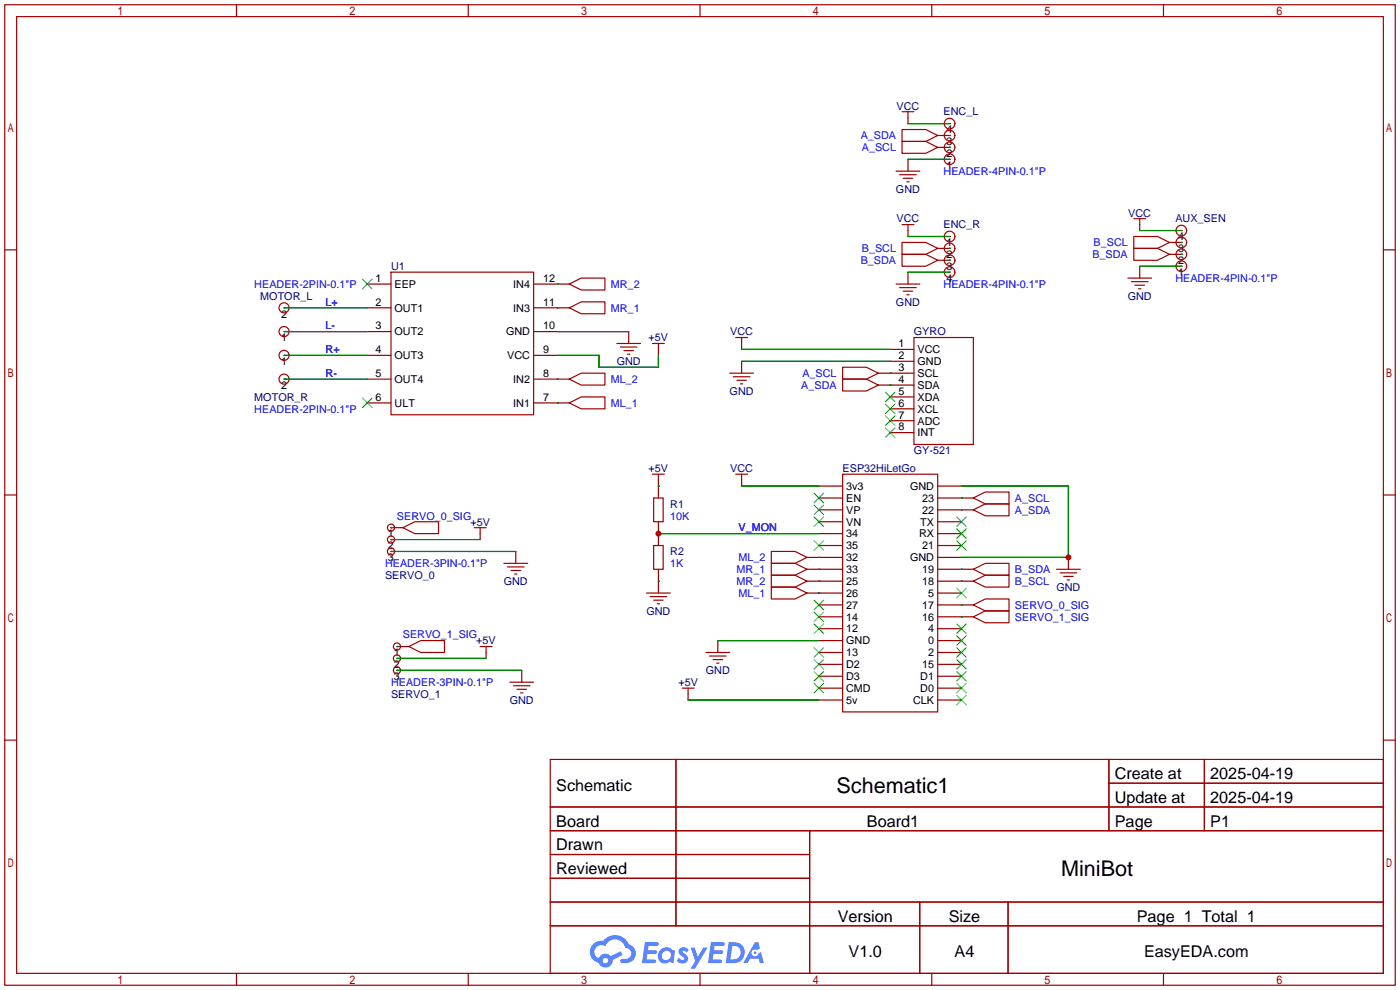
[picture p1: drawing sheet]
<svg xmlns="http://www.w3.org/2000/svg" width="299mm" height="212mm" viewBox="0 0 299 212" stroke-linecap="round" stroke-linejoin="round" font-family="sans-serif">
<g fill="none" stroke="#a10000" stroke-width=".25">
<path d="M1 1h297.2v209.6h-297.2zM3.6 3.6h292.1v204.4h-292.1zM50.5 1v2.6M100.1 1v2.6M149.6 1v2.6M199.1 1v2.6M248.7 1v2.6M1 53.4h2.6M295.7 53.4h2.5M1 105.8h2.6M295.7 105.8h2.5M1 158.2h2.6"/>
<path d="M295.7 158.2h2.5M117.6 162.3h178.1v45.7h-178.1zM117.6 172.5h178.1M117.6 177.5h178.1M144.5 162.3v35.6M173 177.5v30.5M237 162.3v15.2M237 167.4h58.7M257.4 162.3v15.2M117.6 182.6h55.4M117.6 192.8h178.1M117.6 187.7h55.4"/>
<path d="M117.6 197.9h178.1M196.6 192.8v15.2M215.4 192.8v15.2M50.5 208v2.6M100.1 208v2.6M149.6 208v2.6M199.1 208v2.6M248.7 208v2.6"/>
</g>
<g fill="#5487ff">
<path d="M145.3 202.7a1.3 1.3 0 0 1 1.9 .3l-.4 .6a.54 .54 0 0 0-.9-.2l.1 .2a1.34 1.34 0 0 1 .9 1.8 1.47 1.47 0 0 1-2.3-.1l.5-.6 .8 .5a.31 .31 0 0 0 .4-.3 .31 .31 0 0 0-.3-.4 1.12 1.12 0 0 1-.7-1.8z"/>
<path d="M147.6 202.5h.9l.6 2 1.2-2h.9l-2.7 4.6h-.9l1-1.7z"/>
<path d="M137.8 201.4h1.7a1.31 1.31 0 0 1 1.2 .2 .4 .4 0 0 1-.3 .5l-1.8 .1-.1 .9h1.6a.4 .4 0 0 1 .4 .4 .4 .4 0 0 1-.5 .4h-1.6l-.2 1.2h1.4a.46 .46 0 0 1 .5 0 .46 .46 0 0 1 .1 .5l-.4 .2h-2.6z"/>
<path d="M151.9 201.4h1.7a1.32 1.32 0 0 1 1.2 .2 .39 .39 0 0 1-.3 .5l-1.8 .1-.1 .9h1.6a.4 .4 0 0 1 .4 .4 .4 .4 0 0 1-.4 .4h-1.7l-.2 1.2h1.4a.46 .46 0 0 1 .5 0 .46 .46 0 0 1 .1 .5l-.4 .2h-2.6z"/>
<path d="M161.3 201.4h.8l.3 1.3-.6 .4a.75 .75 0 0 0-1.1 .3 .75 .75 0 0 0 .5 1 .75 .75 0 0 0 .9-.7l.5-.2 .6 2.3h-.8l-.3-.9h-1.8l-.5 .9h-1z"/>
<path d="M155.7 201.4l-.6 4.4h1.5a2.27 2.27 0 0 0 2.6-2.2 2.27 2.27 0 0 0-2.7-2.2zM156.5 202.1a1.5 1.5 0 0 1 1.8 1.6 1.5 1.5 0 0 1-1.9 1.4h-.3z"/>
<path d="M141.2 203a1.6 1.6 0 0 0-.3 2.3 1.6 1.6 0 0 0 2.3 .2l.7 .3 .3-2.4-.1-.3-.5-.1a1.58 1.58 0 0 0-2.4 0zM141.8 203.5a.98 .98 0 0 1 1.6 .4 .98 .98 0 0 1-1.1 1.3 .94 .94 0 0 1-.9-.7 .94 .94 0 0 1 .4-1z"/>
<path d="M126.8 201.8a2.37 2.37 0 0 0 1.1 4 1.54 1.54 0 0 0 1.8 1 1.54 1.54 0 0 0 1.2-1.6l2.2-1.1-.5-.8-2 1a1.57 1.57 0 0 0-2.7 .5 1.5 1.5 0 0 1-.7-2.1 1.5 1.5 0 0 1 2.2-.5 2.23 2.23 0 0 1 2.3-1.4 2.23 2.23 0 0 1 2 1.8 1.16 1.16 0 0 1 1.2 1.1 1.16 1.16 0 0 1-1.1 1.2h-.7a.47 .47 0 0 0-.5 .4 .47 .47 0 0 0 .4 .5 2.17 2.17 0 0 0 2.5-.9 2.17 2.17 0 0 0-.3-2.7l-.8-.4a3.2 3.2 0 0 0-5.5-.7l-1.1 .1zM128.8 205.3a.6 .6 0 0 1 1.2 0 .6 .6 0 0 1-1.2 0z"/>
<circle cx="161.4" cy="203.6" r=".28"/>
</g>
<g fill="none" stroke="#870000" stroke-width=".25">
<path d="M194.1 25.1v1.3M194.1 34v2.6M200.4 31.5h2.5M200.4 29h2.5M202.9 34h.1M202.9 31.5h.1M202.9 29h.1M202.9 26.4h.1M194.1 49.3v1.2M194.1 58.2v2.5M200.4 55.6h2.5M200.4 53.1h2.5"/>
<path d="M202.9 50.5h.1M202.9 53.1h.1M202.9 55.6h.1M202.9 58.2h.1M243.6 48v1.3M243.6 56.9v2.5M249.9 54.4h2.6M249.9 51.8h2.6M252.5 56.9h.1M252.5 54.4h.1M252.5 51.8h.1M252.5 49.3h.1"/>
<path d="M60.7 70.9h.1M60.7 65.8h.1M60.7 75.9h.1M78.5 60.7h5.1M78.5 65.8h5.1M78.5 70.9h5.1M78.5 75.9h5.1M114 60.7h7.7M114 65.8h7.7M114 70.9h5.1M114 75.9h5.1M134.4 70.9v2.5"/>
<path d="M140.7 74.7v1.2M158.5 73.4v1.3M158.5 77.2v2.6M187.7 79.8h7.6M190.2 74.7h5.1M190.2 77.2h5.1M60.7 81h.1M78.5 81h5.1M78.5 86.1h5.1M114 81h7.7M114 86.1h7.7M187.7 82.3h7.6"/>
<path d="M190.2 84.8h5.1M190.2 87.4h5.1M190.2 89.9h5.1M190.2 92.5h5.1M83.6 112.8h.1M83.6 115.3h.1M83.6 117.9h.1M83.6 112.8h2.5M102.6 114v1.3M110.2 117.9v2.5M140.7 102.6v3.8M140.7 111.5v5.1"/>
<path d="M158.5 102.6v1.3M172.5 119.1h7.6M175 103.9h5.1M175 106.4h5.1M175 109h5.1M175 111.5h5.1M175 114h5.1M175 116.6h5.1M200.4 103.9h5.1M200.4 106.4h7.6M200.4 109h7.6M200.4 111.5h5.1"/>
<path d="M200.4 114h5.1M200.4 116.6h5.1M200.4 119.1h5.1M228.3 119.1v2.6M84.8 138.2h.1M84.8 138.2h2.6M103.9 139.4v1.3M140.7 121.7v5M153.4 136.9v2.5M172.5 121.7h7.6M172.5 124.2h7.6M172.5 126.7h7.6"/>
<path d="M175 129.3h5.1M175 131.8h5.1M175 134.4h5.1M175 136.9h5.1M175 139.4h5.1M200.4 121.7h7.6M200.4 124.2h7.6M200.4 126.7h5.1M200.4 129.3h7.6M200.4 131.8h7.6M200.4 134.4h5.1M200.4 136.9h5.1"/>
<path d="M200.4 139.4h5.1M84.8 140.7h.1M84.8 143.3h.1M111.5 143.3v2.5M147.1 148.3v1.3M175 142h5.1M175 144.5h5.1M175 147.1h5.1M175 149.6h5.1M200.4 142h5.1M200.4 144.5h5.1M200.4 147.1h5.1"/>
<path d="M200.4 149.6h5.1"/>
</g>
<g fill="none" stroke="#3c3" stroke-width=".25">
<path d="M77.5 59.7l2 2M79.5 59.7l-2 2M77.5 85.1l2 2M79.5 85.1l-2 2M189.2 83.8l2.1 2.1M189.2 86.4l2.1 2M189.2 88.9l2.1 2M189.2 91.4l2.1 2.1M191.3 83.8l-2.1 2.1M191.3 86.4l-2.1 2M191.3 88.9l-2.1 2M191.3 91.4l-2.1 2.1"/>
<path d="M174 105.4l2 2M174 107.9l2 2.1M174 110.5l2 2M174 115.6l2 2M176 105.4l-2 2M176 107.9l-2 2.1M176 110.5l-2 2M176 115.6l-2 2M204.5 110.5l2 2M204.5 113l2 2.1M204.5 115.6l2 2M206.5 110.5l-2 2"/>
<path d="M206.5 113l-2 2.1M206.5 115.6l-2 2M174 128.3l2 2M174 130.8l2 2M174 133.4l2 2M174 138.4l2 2.1M176 128.3l-2 2M176 130.8l-2 2M176 133.4l-2 2M176 138.4l-2 2.1M204.5 125.7l2 2.1M204.5 133.4l2 2"/>
<path d="M204.5 135.9l2 2M204.5 138.4l2 2.1M206.5 125.7l-2 2.1M206.5 133.4l-2 2M206.5 135.9l-2 2M206.5 138.4l-2 2.1M174 141l2 2M174 143.5l2 2M174 146.1l2 2M176 141l-2 2M176 143.5l-2 2M176 146.1l-2 2"/>
<path d="M204.5 141l2 2M204.5 143.5l2 2M204.5 146.1l2 2M204.5 148.6l2 2M206.5 141l-2 2M206.5 143.5l-2 2M206.5 146.1l-2 2M206.5 148.6l-2 2"/>
</g>
<g fill="none" stroke="#a10000" stroke-width=".25">
<path d="M191.5 36.6h5.1M192.3 37.3h3.5M192.8 30.2h5.1l2.5 1.3-2.5 1.3h-5.1zM192.8 27.7h5.1l2.5 1.3-2.5 1.2h-5.1zM192.8 23.9h2.5M193 38.1h2.1M193.8 38.9h.5M194.1 23.9v1.2M83.6 58.2h30.4v30.4h-30.4zM192.8 54.4h5.1l2.5 1.2-2.5 1.3h-5.1zM192.8 51.8h5.1l2.5 1.3-2.5 1.3h-5.1zM192.8 48h2.5"/>
<path d="M194.1 48v1.3M241 59.4h5.1M242.3 53.1h5.1l2.5 1.3-2.5 1.2h-5.1zM242.3 50.5h5.1l2.5 1.3-2.5 1.3h-5.1zM242.3 46.7h2.6M243.6 46.7v1.3M121.7 65.8l2.5-1.3h5.1v2.6h-5.1zM121.7 60.7l2.5-1.3h5.1v2.6h-5.1zM131.8 73.4h5.1M132.6 74.2h3.5M133.3 74.9h2.1M134.1 75.7h.5"/>
<path d="M139.4 73.4h2.6M140.7 73.4v1.3M156 79.8h5M157.2 72.1h2.6M158.5 72.1v1.3M180.1 78.5h5.1l2.5 1.3-2.5 1.2h-5.1zM191.5 60.7h5.1M192.3 61.5h3.5M193 62.2h2.1M193.8 63h.5M195.3 72.1h12.7v22.9h-12.7zM241.8 60.2h3.6"/>
<path d="M242.6 61h2M243.3 61.7h.5M121.7 86.1l2.5-1.3h5.1v2.6h-5.1zM121.7 81l2.5-1.2h5.1v2.5h-5.1zM156.7 80.5h3.6M157.5 81.3h2M158.2 82h.5M180.1 81h5.1l2.5 1.3-2.5 1.3h-5.1zM86.1 112.8l2.5-1.3h5.1v2.5h-5.1zM101.3 112.8h2.6M102.6 112.8v1.2M139.4 101.3h2.6"/>
<path d="M139.7 106.4h2v5.1h-2zM139.7 116.6h2v5.1h-2zM140.7 101.3v1.3M157.2 101.3h2.6M158.5 101.3v1.3M164.8 117.9h5.1l2.6 1.2-2.6 1.3h-5.1zM180.1 101.3h20.3v50.8h-20.3zM208 106.4l2.6-1.2h5v2.5h-5zM208 109l2.6-1.3h5v2.5h-5zM87.4 138.2l2.5-1.3h5.1v2.5h-5.1zM102.6 138.2h2.6M103.9 138.2v1.2"/>
<path d="M107.7 120.4h5.1M108.5 121.2h3.5M109.2 121.9h2.1M110 122.7h.5M138.2 126.7h5.1M138.9 127.5h3.6M139.7 128.3h2M140.5 129h.5M150.9 139.4h5.1M164.8 125.5h5.1l2.6 1.2-2.6 1.3h-5.1zM164.8 120.4h5.1l2.6 1.3-2.6 1.2h-5.1zM164.8 122.9h5.1l2.6 1.3-2.6 1.3h-5.1z"/>
<path d="M208 121.7l2.6-1.3h5v2.5h-5zM208 124.2l2.6-1.3h5v2.6h-5zM208 129.3l2.6-1.3h5v2.6h-5zM208 131.8l2.6-1.2h5v2.5h-5zM225.8 121.7h5.1M226.6 122.4h3.5M227.3 123.2h2.1M228.1 124h.5M109 145.8h5M109.7 146.6h3.6M110.5 147.3h2M111.3 148.1h.5"/>
<path d="M145.8 147.1h2.5M147.1 147.1v1.2M151.6 140.2h3.6M152.4 141h2M153.2 141.7h.5"/>
<circle cx="202.9" cy="29" r="1.14"/>
<circle cx="202.9" cy="34" r="1.14"/>
<circle cx="202.9" cy="31.5" r="1.14"/>
<circle cx="202.9" cy="26.4" r="1.14"/>
<circle cx="202.9" cy="53.1" r="1.14"/>
<circle cx="202.9" cy="58.2" r="1.14"/>
<circle cx="202.9" cy="50.5" r="1.14"/>
<circle cx="202.9" cy="55.6" r="1.14"/>
<circle cx="252.5" cy="56.9" r="1.14"/>
<circle cx="252.5" cy="54.4" r="1.14"/>
<circle cx="252.5" cy="49.3" r="1.14"/>
<circle cx="252.5" cy="51.8" r="1.14"/>
<circle cx="60.7" cy="70.9" r="1.08"/>
<circle cx="60.7" cy="75.9" r="1.08"/>
<circle cx="60.7" cy="65.8" r="1.08"/>
<circle cx="60.7" cy="81" r="1.08"/>
<circle cx="83.6" cy="117.9" r=".76"/>
<circle cx="83.6" cy="115.3" r=".76"/>
<circle cx="83.6" cy="112.8" r=".76"/>
<circle cx="84.8" cy="138.2" r=".76"/>
<circle cx="84.8" cy="140.7" r=".76"/>
<circle cx="84.8" cy="143.3" r=".76"/>
</g>
<g fill="none" stroke="#008700" stroke-width=".25">
<path d="M194.1 26.4h8.8M194.1 34h8.8M202.9 31.5h.1M202.9 29h.1M194.1 50.5h8.8M194.1 58.2h8.8M202.9 53.1h.1M202.9 55.6h.1M243.6 49.3h8.9M243.6 56.9h8.9M252.5 54.4h.1M252.5 51.8h.1"/>
<path d="M60.7 75.9h17.8M60.7 70.9h17.8M60.7 65.8h17.8M119.1 65.8h.1M119.1 60.7h.1M119.1 75.9h8.9v2.6h12.7v-2.6M119.1 70.9h15.3M158.5 74.7h31.7M158.5 77.2h31.7M190.2 79.8h.1M60.7 81h17.8M119.1 86.1h.1"/>
<path d="M119.1 81h.1M190.2 82.3h.1M83.6 112.8h.1M83.6 115.3h19M83.6 117.9h26.6M140.7 103.9h.1M140.7 114h34.3M158.5 103.9h16.5M175 119.1h.1M205.5 106.4h.1M205.5 109h.1M205.5 103.9h22.8v15.2h-22.8"/>
<path d="M84.8 138.2h.1M140.7 124.2h.1M153.4 136.9h21.6M175 126.7h.1M175 121.7h.1M175 124.2h.1M205.5 121.7h.1M205.5 124.2h.1M205.5 129.3h.1M205.5 131.8h.1M84.8 140.7h19.1M84.8 143.3h26.7"/>
<path d="M147.1 149.6h27.9"/>
</g>
<g fill="#c00">
<circle cx="228.3" cy="119.1" r=".63"/>
<circle cx="140.7" cy="114" r=".63"/>
</g>
<g font-size="4.6">
<text x="178.8" y="169.4">Schematic1</text>
<text x="226.8" y="187.2">MiniBot</text>
</g>
<g font-size="3.5">
<text x="238.3" y="166.5">Create at</text>
<text x="258.7" y="166.5">2025-04-19</text>
<text x="118.9" y="169.1">Schematic</text>
<text x="238.3" y="171.6">Update at</text>
<text x="258.7" y="171.6">2025-04-19</text>
<text x="118.9" y="176.7">Board</text>
<text x="185.3" y="176.7">Board1</text>
<text x="238.3" y="176.7">Page</text>
<text x="258.7" y="176.7">P1</text>
<text x="118.9" y="181.8">Drawn</text>
<text x="118.9" y="186.8">Reviewed</text>
<text x="179.1" y="197">Version</text>
<text x="202.8" y="197">Size</text>
<text x="243" y="197">Page 1 Total 1</text>
<text x="181.4" y="204.6">V1.0</text>
<text x="204" y="204.6">A4</text>
<text x="244.5" y="204.6">EasyEDA.com</text>
</g>
<g font-size="2.3" fill="#000080">
<text x="191.6" y="23.4">VCC</text>
<text x="201.7" y="24.7">ENC_L</text>
<text x="191.5" y="41.2">GND</text>
<text x="191.6" y="47.5">VCC</text>
<text x="241.1" y="46.3">VCC</text>
<text x="251.2" y="47.5">AUX_SEN</text>
<text x="201.7" y="48.8">ENC_R</text>
<text x="83.6" y="57.7">U1</text>
<text x="55.6" y="64.1">MOTOR_L</text>
<text x="191.5" y="65.3">GND</text>
<text x="241" y="64.1">GND</text>
<text x="156.1" y="71.7">VCC</text>
<text x="195.3" y="71.7">GYRO</text>
<text x="138.6" y="72.9">+5V</text>
<text x="131.8" y="78">GND</text>
<text x="54.4" y="85.6">MOTOR_R</text>
<text x="155.9" y="84.4">GND</text>
<text x="138.6" y="100.9">+5V</text>
<text x="156.1" y="100.9">VCC</text>
<text x="180.1" y="100.9">ESP32HiLetGo</text>
<text x="195.3" y="97.1">GY-521</text>
<text x="100.5" y="112.3">+5V</text>
<text x="143.3" y="108.5">R1</text>
<text x="143.3" y="118.7">R2</text>
<text x="82.3" y="123.7">SERVO_0</text>
<text x="107.7" y="125">GND</text>
<text x="138.2" y="131.4">GND</text>
<text x="225.8" y="126.3">GND</text>
<text x="101.8" y="137.7">+5V</text>
<text x="83.6" y="149.1">SERVO_1</text>
<text x="145" y="146.6">+5V</text>
<text x="150.9" y="144.1">GND</text>
<text x="108.9" y="150.4">GND</text>
</g>
<g font-size="2.3" fill="#00f">
<text x="183.9" y="29.8">A_SDA</text>
<text x="184.2" y="32.3">A_SCL</text>
<text x="201.7" y="37.4">HEADER-4PIN-0.1&quot;P</text>
<text x="184.2" y="53.9">B_SCL</text>
<text x="233.7" y="52.6">B_SCL</text>
<text x="183.9" y="56.4">B_SDA</text>
<text x="233.5" y="55.2">B_SDA</text>
<text x="54.4" y="61.5">HEADER-2PIN-0.1&quot;P</text>
<text x="69.6" y="65.3">L+</text>
<text x="130.6" y="61.5">MR_2</text>
<text x="201.7" y="61.5">HEADER-4PIN-0.1&quot;P</text>
<text x="251.2" y="60.2">HEADER-4PIN-0.1&quot;P</text>
<text x="69.6" y="70.4">L-</text>
<text x="130.6" y="66.6">MR_1</text>
<text x="69.6" y="75.5">R+</text>
<text x="69.6" y="80.6">R-</text>
<text x="130.6" y="81.8">ML_2</text>
<text x="171.2" y="83.1">A_SDA</text>
<text x="171.5" y="80.6">A_SCL</text>
<text x="54.4" y="88.2">HEADER-2PIN-0.1&quot;P</text>
<text x="130.6" y="86.9">ML_1</text>
<text x="216.9" y="107.2">A_SCL</text>
<text x="84.8" y="111">SERVO_0_SIG</text>
<text x="143.3" y="111">10K</text>
<text x="157.9" y="113.6">V_MON</text>
<text x="216.9" y="109.8">A_SDA</text>
<text x="157.8" y="119.9">ML_2</text>
<text x="82.3" y="121.2">HEADER-3PIN-0.1&quot;P</text>
<text x="143.3" y="121.2">1K</text>
<text x="157.4" y="122.5">MR_1</text>
<text x="157.4" y="125">MR_2</text>
<text x="216.9" y="122.5">B_SDA</text>
<text x="216.9" y="125">B_SCL</text>
<text x="157.8" y="127.6">ML_1</text>
<text x="216.9" y="130.1">SERVO_0_SIG</text>
<text x="86.1" y="136.4">SERVO_1_SIG</text>
<text x="216.9" y="132.6">SERVO_1_SIG</text>
<text x="83.6" y="146.6">HEADER-3PIN-0.1&quot;P</text>
</g>
<g font-size="2.3">
<text x="202.3" y="28.5">4</text>
<text x="202.3" y="33.6">2</text>
<text x="202.3" y="31">3</text>
<text x="202.3" y="36.1">1</text>
<text x="202.3" y="52.6">1</text>
<text x="251.8" y="53.9">3</text>
<text x="251.8" y="51.4">4</text>
<text x="202.3" y="55.2">2</text>
<text x="202.3" y="57.7">3</text>
<text x="251.8" y="59">1</text>
<text x="251.8" y="56.4">2</text>
<text x="80.2" y="60.2">1</text>
<text x="80.2" y="65.3">2</text>
<text x="84.3" y="61.5">EEP</text>
<text x="109.7" y="61.5">IN4</text>
<text x="116.1" y="65.3">11</text>
<text x="116.1" y="60.2">12</text>
<text x="202.3" y="60.2">4</text>
<text x="60.1" y="67.9">2</text>
<text x="80.2" y="70.4">3</text>
<text x="84.3" y="66.6">OUT1</text>
<text x="84.3" y="71.7">OUT2</text>
<text x="108.2" y="71.7">GND</text>
<text x="109.7" y="66.6">IN3</text>
<text x="116.1" y="70.4">10</text>
<text x="60.1" y="72.9">1</text>
<text x="80.2" y="75.5">4</text>
<text x="84.3" y="76.8">OUT3</text>
<text x="108.4" y="76.8">VCC</text>
<text x="116.1" y="75.5">9</text>
<text x="192" y="74.2">1</text>
<text x="192" y="76.8">2</text>
<text x="196.1" y="75.5">VCC</text>
<text x="60.1" y="78">1</text>
<text x="60.1" y="83.1">2</text>
<text x="80.2" y="80.6">5</text>
<text x="84.3" y="81.8">OUT4</text>
<text x="109.7" y="81.8">IN2</text>
<text x="116.1" y="80.6">8</text>
<text x="192" y="79.3">3</text>
<text x="192" y="81.8">4</text>
<text x="196.1" y="78">GND</text>
<text x="196.1" y="80.6">SCL</text>
<text x="196.1" y="83.1">SDA</text>
<text x="80.2" y="85.6">6</text>
<text x="84.3" y="86.9">ULT</text>
<text x="109.7" y="86.9">IN1</text>
<text x="116.1" y="85.6">7</text>
<text x="192" y="84.4">5</text>
<text x="192" y="86.9">6</text>
<text x="192" y="89.5">7</text>
<text x="196.1" y="85.6">XDA</text>
<text x="196.1" y="88.2">XCL</text>
<text x="192" y="92">8</text>
<text x="196.1" y="90.7">ADC</text>
<text x="196.1" y="93.3">INT</text>
<text x="180.8" y="104.7">3v3</text>
<text x="180.8" y="107.2">EN</text>
<text x="194.5" y="104.7">GND</text>
<text x="197.1" y="107.2">23</text>
<text x="180.8" y="109.8">VP</text>
<text x="180.8" y="112.3">VN</text>
<text x="196.7" y="112.3">TX</text>
<text x="197.1" y="109.8">22</text>
<text x="82.9" y="114.9">1</text>
<text x="82.9" y="117.4">2</text>
<text x="82.9" y="119.9">3</text>
<text x="180.8" y="114.9">34</text>
<text x="180.8" y="117.4">35</text>
<text x="180.8" y="119.9">32</text>
<text x="194.5" y="119.9">GND</text>
<text x="196.4" y="114.9">RX</text>
<text x="197.1" y="117.4">21</text>
<text x="180.8" y="122.5">33</text>
<text x="180.8" y="125">25</text>
<text x="197.1" y="122.5">19</text>
<text x="197.1" y="125">18</text>
<text x="180.8" y="127.6">26</text>
<text x="180.8" y="130.1">27</text>
<text x="197.1" y="130.1">17</text>
<text x="198.4" y="127.6">5</text>
<text x="180.8" y="132.6">14</text>
<text x="180.8" y="135.2">12</text>
<text x="180.8" y="137.7">GND</text>
<text x="197.1" y="132.6">16</text>
<text x="198.4" y="135.2">4</text>
<text x="198.4" y="137.7">0</text>
<text x="84.2" y="140.3">1</text>
<text x="84.2" y="142.8">2</text>
<text x="180.8" y="140.3">13</text>
<text x="180.8" y="142.8">D2</text>
<text x="197.1" y="142.8">15</text>
<text x="198.4" y="140.3">2</text>
<text x="84.2" y="145.3">3</text>
<text x="180.8" y="145.3">D3</text>
<text x="180.8" y="147.9">CMD</text>
<text x="196.7" y="145.3">D1</text>
<text x="196.7" y="147.9">D0</text>
<text x="180.8" y="150.4">5v</text>
<text x="195.2" y="150.4">CLK</text>
</g>
</svg>
